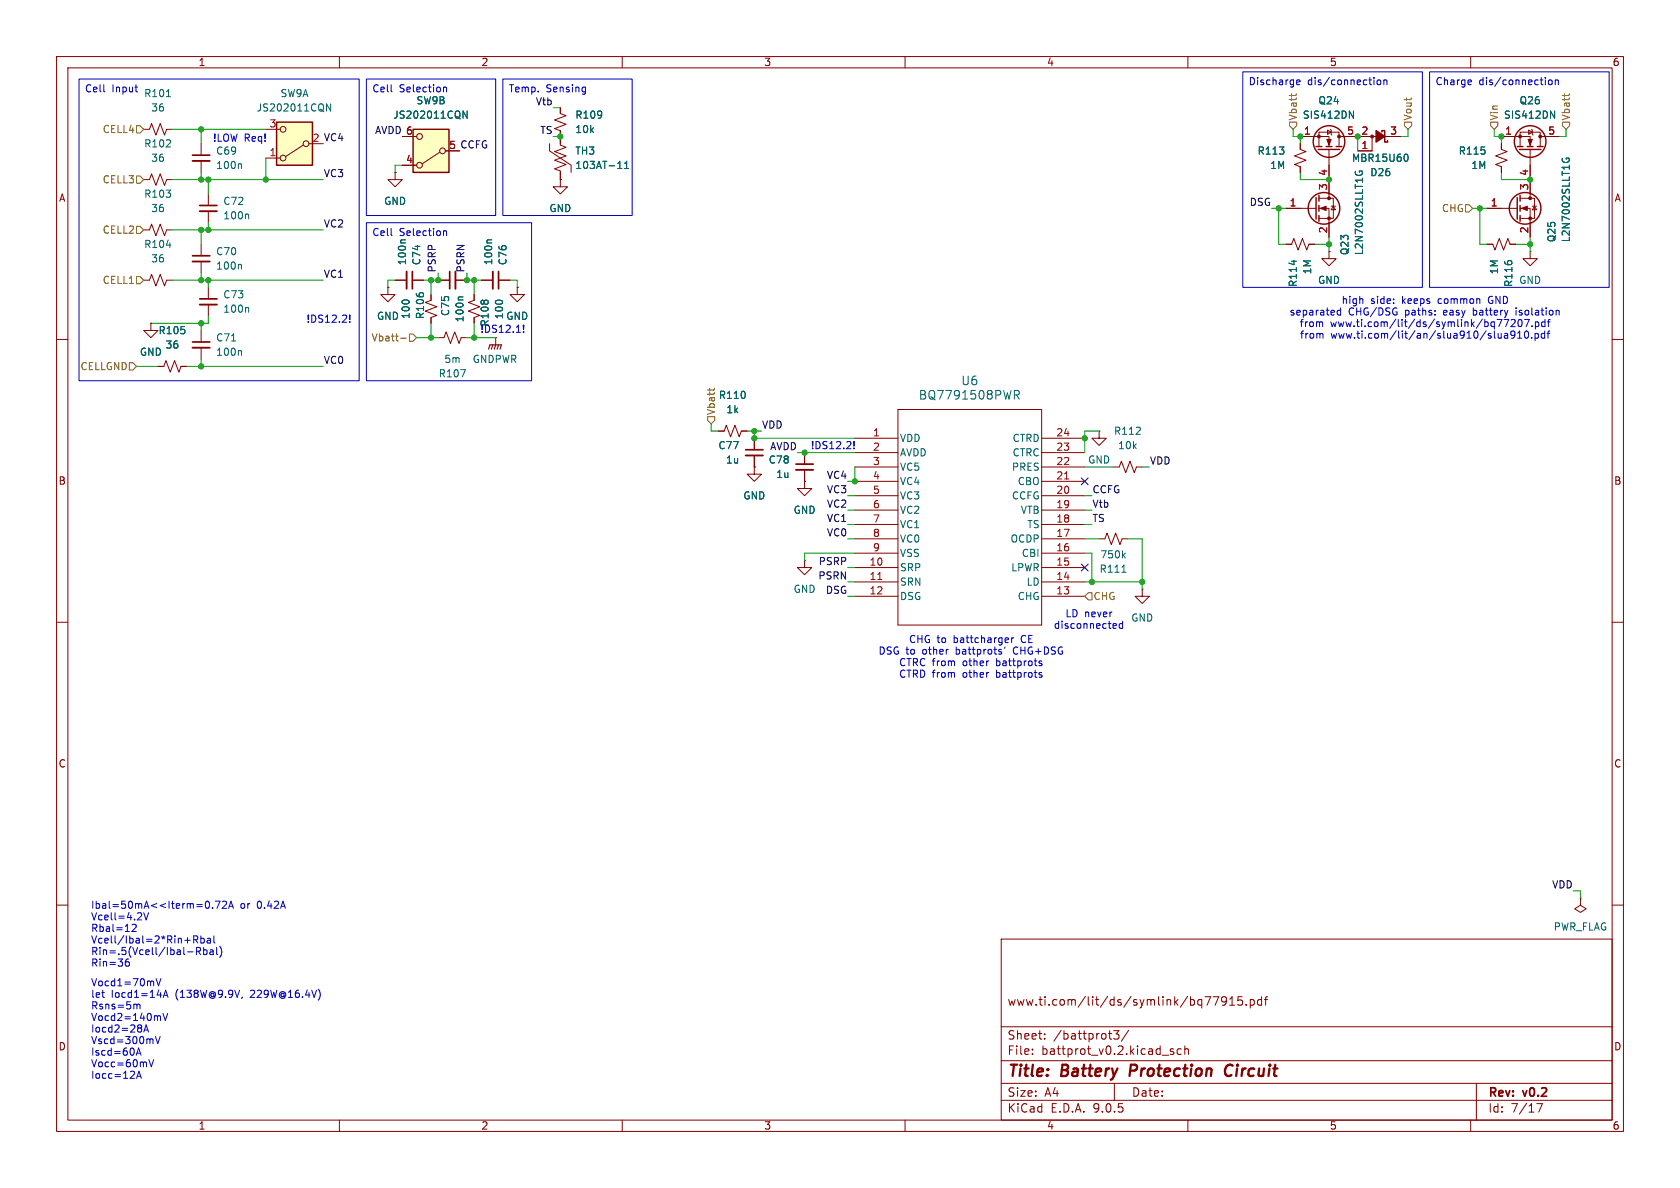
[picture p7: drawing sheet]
<svg xmlns="http://www.w3.org/2000/svg" width="297mm" height="210mm" viewBox="0 0 297 210" stroke-linecap="round" stroke-linejoin="round" font-family="sans-serif">
<g fill="none" stroke="#840000" stroke-width=".18">
<path d="M10 10h277v190h-277zM12 12h273v186h-273zM60 10v2M110 10v2M160 10v2M210 10v2M260 10v2M10 60h2M285 60h2M10 110h2M285 110h2M10 160h2"/>
<path d="M177 166h108v32h-108zM213 176.2h1l-.6 1.5M214.5 176.2h1l-.7 1.5M216.8 176.8l-.3 .3h-.3l-.2-.3 .1-.5 .4-.1 .2 .1a.99 .99 0 0 1-.3 1.4h-.3M217.4 177.7h.8M217.4 176.6l.4-.4v1.5M219.6 176.2h-.7l-.1 .7 .2-.1h.5l.2 .3-.1 .5-.2 .1-.6-.1M220.3 177.6v.1M221 176.8l.5-.1 .2 .3v.4l-.1 .2h-.6M221 176.7v1.5M223 176.8l-.4-.1-.3 .3v.4l.2 .2h.5M223 176.2v1.5"/>
<path d="M223.5 176.7h.6M224.1 176.2l-.4 .2v1.3M285 160h2M60 198v2M110 198v2M160 198v2M177 194.5h108M177 191.5h108M177 187.5h108M177 181.5h108M182.5 186.3v.1M182.5 185.5v.1"/>
<path d="M184.7 183.6v.1M184.7 182.8v.1M196 182.7h.5M196.4 183.7h.1M196.9 182.2h.9l-.5 .6 .4 .1v.7l-.2 .1h-.4l-.2-.1M197 191.5v3M199.5 182.1l-1.3 2M207.5 185.5l-.4-.1-.2 .2 .1 .2 .5 .2v.3h-.6M208.8 185.5l-.4-.1-.3 .3v.4l.1 .2h.6M209.5 185.5l.2-.1 .3 .1 .1 .9M209.5 184.9v1.5M210 198v2"/>
<path d="M260 198v2M261 191.5v6.5M271.7 195.1h1l-.7 1.5"/>
</g>
<path d="M199.9 188.2l-.2 2M217.6 188.2a1.13 1.13 0 0 0-1 .7 1.13 1.13 0 0 0 .2 1.2l.3 .1 .5-.1" fill="none" stroke="#840000" stroke-width=".4"/>
<path d="M73 22.9h6.4v7.6h-6.4z" fill="#ffffc2"/>
<g fill="none" stroke="#840000" stroke-width=".18">
<path d="M99.1 19.1v1l1 .3-2.1 .8 2.1 .8-2.1 .7 1.1 .4v2.6l1 .3-2.1 .8 2.1 .8-2.1 .7 2.1 .8-2.1 .7 1.1 .4v1.6M25.4 22.9h1l.4-1.1 .8 2.1 .7-2.1 .8 2.1 .4-1h1M25.4 31.8h1l.4-1.1 .8 2.1 .7-2.1 .8 2.1 .4-1h1M35.6 25.4v2M35.6 28.4v2.1M36.8 34.3v2M36.8 37.3v2.1M69.8 30.5v1.3h1.3l-1.3 1.2-1.2-1.2h1.2M69.8 30.5h.1M71.1 29.2h2.6M71.1 24.1h2.6M77.7 26.9l-3.1 2.1"/>
<path d="M78.7 26.7h2.6M97.2 25.4v1.3l3.8 2.5v1.3M99.1 31.8v1.2h1.2l-1.2 1.3-1.3-1.3h1.3M99.1 31.8h.1M227.3 36.8h5.4M233.2 35.1h2.5v3.5h-2.5M233.2 36.8h1.7v5.1M234.9 31.8v3.3M235.3 36.4h.8M235.7 36.4l.4 .7h-.8zM262.9 36.8h5.3M265.4 25.4v1l1 .4-2 .8 2 .7-2 .8 1 .4v1"/>
<path d="M268.7 35.1h2.6v3.5h-2.6M268.7 36.8h1.8v5.1M270.5 31.8v3.3M270.9 36.4h.8M271.3 36.4l.4 .7h-.8zM25.4 40.6h1l.4-1 .8 2.1 .7-2.1 .8 2.1 .4-1.1h1M25.4 49.5h1l.4-1 .8 2 .7-2 .8 2 .4-1h1M26.7 57.2v1.2h1.2l-1.2 1.3-1.3-1.3h1.3M26.7 57.2h.1M35.6 43.2v2M35.6 46.2v2.1M35.6 58.4v2.1"/>
<path d="M36.8 50.8v2M36.8 53.8v2.1M77.5 59.7h1l.4-1 .7 2 .8-2 .8 2 .3-1h1M85.1 49.5h2M87.6 59.7h.1M87.6 59.7v1.3M88.1 49.5h2.1M227.3 43.2h1l.4-1 .8 2 .8-2 .7 2 .4-1h1M234.9 44.5v1.2h1.3l-1.3 1.3-1.2-1.3h1.2M234.9 44.5h.1M262.9 43.2h1l.4 1 .7-2 .8 2 .8-2 .4 1h1M270.5 44.5v1.2h-1.3l1.3 1.3 1.3-1.3h-1.3"/>
<path d="M270.5 44.5h.1M27.9 64.8h1.1l.3-1 .8 2 .8-2 .7 2 .4-1h1M35.6 61.5v2M127 76.2h1l.4-1 .8 2 .7-2 .8 2 .4-1h1M151.1 77.5h7.6M158.7 72.4h25.4v38.1h-25.4zM184.1 77.5h7.7M142.2 85.1v1.3h1.3l-1.3 1.2-1.2-1.2h1.2M142.2 85.1h.1M151.1 80h7.6M151.1 82.6h7.6M151.1 85.1h7.6"/>
<path d="M151.1 87.6h7.6M151.1 90.2h7.6M151.1 92.7h7.6M151.1 95.3h7.6M151.1 97.8h7.6M184.1 80h7.7M184.1 82.6h7.7M184.1 85.1h7.7M184.1 87.6h7.7M184.1 90.2h7.7M184.1 92.7h7.7M184.1 95.3h7.7"/>
<path d="M184.1 97.8h7.7M151.1 100.3h7.6M151.1 102.9h7.6M151.1 105.4h7.6M184.1 100.3h7.7M184.1 102.9h7.7M184.1 105.4h7.7"/>
<circle cx="74.2" cy="29.2" r=".51"/>
<circle cx="74.2" cy="24.1" r=".51"/>
<circle cx="78.2" cy="26.7" r=".51"/>
</g>
<g fill="none" stroke="#840000" stroke-width=".25">
<path d="M73 22.9h6.4v7.6h-6.4zM232.7 34.9v3.8M233.2 34.5v1.1M233.2 36.3v1M233.2 38.1v1M268.2 34.9v3.8M268.7 34.5v1.1M268.7 36.3v1M268.7 38.1v1"/>
<circle cx="234.1" cy="36.8" r="2.79"/>
<circle cx="269.6" cy="36.8" r="2.79"/>
</g>
<g fill="none" stroke="#006464" stroke-width=".18">
<path d="M29.4 17.1h.7M82.6 19.6v1.3l-.7-1.3v1.3M42.5 28.9l.2 .2v.7M43.8 37.8l.2 .2v.7M109.2 29.8h.7M110.4 29.8h.7M110.4 28.9l.4-.4v1.3M239.7 30.3v.5l.2 .1M240.3 30.5v-.3l.5 .1v.5l-.2 .1M276.2 28v.5l.3 .2M276.9 28.2v-.3l.5 .1v.5l-.3 .2M29.4 43.3h.8"/>
<path d="M42.5 46.7l.2 .2v.7M43.8 54.3l.2 .2v.7M86.9 42.4h-.6l-.2 .2M228.8 46v.8M40.9 60.3h.8M42.5 62l.2 .2v.6M81.4 65.3h.9l-.6 1.3M179.3 69.8l.7-.1 .2-.2-.1-.3-.2-.2h-.6v1.5M179.7 69.8l.5 .7"/>
</g>
<path d="M86.4 61.7l.2-.7h2l-.2 .7M87.1 61l-.2 .7M87.6 61l-.2 .7M88.1 61l-.2 .7" fill="none" stroke="#840000" stroke-width=".2"/>
<g fill="#840000" stroke="#840000" stroke-width=".18">
<path d="M269 36.8l1-.4v.8z"/>
<path d="M233.4 36.8l1-.4v.8z"/>
<circle cx="270.5" cy="35.1" r=".25"/>
<circle cx="270.5" cy="38.6" r=".25"/>
<circle cx="234.9" cy="35.1" r=".25"/>
<circle cx="234.9" cy="38.6" r=".25"/>
</g>
<path d="M34 27.4h3.1M35.3 36.3h3.1M34 45.2h3.1M35.3 52.8h3.1M88.1 48v3.1M34 60.5h3.1" fill="none" stroke="#840000" stroke-width=".3"/>
<path d="M34 28.4h3.1M35.3 37.3h3.1M34 46.2h3.1M35.3 53.8h3.1M87.1 48v3.1M34 61.5h3.1" fill="none" stroke="#840000" stroke-width=".33"/>
<path d="M188.2 84.7h.7M155.2 102.5h.7" fill="none" stroke="#a90000" stroke-width=".18"/>
<path d="M48.9 21.6h6.3v7.6h-6.3z" fill="#ffffc2"/>
<g fill="none" stroke="#840000" stroke-width=".18">
<path d="M99.1 19.1v1M47 27.9h2.5M47 22.9h2.5M53.6 25.7l-3.1 2M69.8 30.5h.1M71.1 24.1h2.6M71.1 29.2h2.6M78.7 26.7h2.6M99.1 31.8h.1M99.1 23.1v2.3M99.1 30.5v1.3M227.3 36.8h2.6"/>
<path d="M229.9 25.4v1l1 .4-2 .8 2 .7-2 .8 1 .4v1M229.9 24.1h5v1.8M233.2 25.9v-2.5h3.5v2.5M234.7 23l.6 .4-.6 .3zM234.9 26.4v7.9M234.9 39.4v2.5M235.2 22.9l.1 .1v.7l.2 .2M236.7 24.1h5.9M247.6 24.1h-5v2.6h-2.6M262.9 36.8h2.5M265.4 24.1h5.1v1.8M265.4 25.4v1"/>
<path d="M265.4 29.5v1M268.7 25.9v-2.5h3.6v2.5M270.3 23l.6 .4-.6 .3zM270.5 26.4v7.9M270.5 39.4v2.5M270.8 22.9l.1 .1v.7l.1 .2M272.3 24.1h3.3M26.7 57.2h.1M68.6 50.8v1.3h1.2l-1.2 1.2-1.3-1.2h1.3M68.6 50.8h.1M69.8 49.5h2.1M72.9 49.5h2"/>
<path d="M76.2 52.1v1l-1 .4 2 .7-2 .8 2 .8-1 .3v1.1M77.5 49.5h2M80.5 49.5h2M83.8 52.1v1l-1 .4 2 .7-2 .8 2 .8-1 .3v1.1M85.1 49.5h2M88.1 49.5h2.1M91.4 50.8v1.3h1.3l-1.3 1.2-1.2-1.2h1.2M91.4 50.8h.1M227.3 43.2h1M231.4 43.2h1M234.9 44.5h.1M262.9 43.2h1"/>
<path d="M267 43.2h1M27.9 64.8h1.1M32 64.8h1M127 76.2h1M131.1 76.2h1M133.3 77.5v2M194.3 76.2v1.3h1.3l-1.3 1.2-1.3-1.2h1.3M194.3 76.2h.1M133.3 82.6v1.2h1.3l-1.3 1.3-1.2-1.3h1.2M133.3 82.6h.1M133.3 80.5v2.1M142.2 99.1v1.2h1.3l-1.3 1.3-1.2-1.3h1.2"/>
<path d="M142.2 99.1h.1M142.2 85.1h.1M142.2 80v2M142.2 83.1v2M194.3 95.3h1l.4-1.1 .8 2.1 .7-2.1 .8 2.1 .4-1h1M196.8 82.6h1.1l.3-1.1 .8 2.1 .8-2.1 .7 2.1 .4-1h1M201.9 104.1v1.3h1.3l-1.3 1.3-1.2-1.3h1.2M201.9 104.1h.1M279.4 158.8v1.2l1 .7-1 .6-1-.6 1-.7M279.4 158.8h.1"/>
<circle cx="50" cy="27.9" r=".51"/>
<circle cx="50" cy="22.9" r=".51"/>
<circle cx="54.1" cy="25.4" r=".51"/>
</g>
<g fill="none" stroke="#840000" stroke-width=".25">
<path d="M48.9 21.6h6.3v7.6h-6.3zM232.7 25.9h1M233 26.4h3.9M234.4 25.9h1.1M236.2 25.9h1M244.3 23.3v-.2h.5v2h.5v-.2M268.2 25.9h1M268.6 26.4h3.8M270 25.9h1M271.8 25.9h1"/>
<circle cx="234.9" cy="25" r="2.79"/>
<circle cx="270.5" cy="25" r="2.79"/>
</g>
<g fill="none" stroke="#006464" stroke-width=".18">
<path d="M58.4 18.4v1.2l-.7-1.2v1.2M82.6 19.6v1.3l-.7-1.3v1.3M238.5 19.6l.8 1.3v-1.3M274.1 19.6l.7 1.3v-1.3M109.2 29.8h.7M110.4 29.8h.7M110.4 28.9l.4-.4v1.3M239.7 30.3v.5l.2 .1M240.3 30.5v-.3l.5 .1v.5l-.2 .1M248.5 27.2a.68 .68 0 0 1 .4 .7 .68 .68 0 0 1-.4 .6M276.2 28v.5l.3 .2M276.9 28.2v-.3l.5 .1v.5l-.3 .2"/>
<path d="M81.9 52.5h-.7l-.2 .2M86.9 42.4h-.6l-.2 .2M228.8 46v.8M198.6 98.1l.3 .5M198.9 97.8l-.4 .5M198.3 101.2h.8"/>
</g>
<path d="M72.9 48v3.1M79.5 48v3.1M131.8 79.5h3.1M140.7 82h3.1" fill="none" stroke="#840000" stroke-width=".3"/>
<path d="M71.9 48v3.1M80.5 48v3.1M131.8 80.5h3.1M140.7 83.1h3.1" fill="none" stroke="#840000" stroke-width=".33"/>
<g fill="#840000" stroke="#840000" stroke-width=".18">
<path d="M270.1 24.6h.8l-.4 1.1z"/>
<path d="M234.6 24.6h.7l-.4 1.1z"/>
<circle cx="272.3" cy="24.1" r=".25"/>
<circle cx="268.7" cy="24.1" r=".25"/>
<circle cx="236.7" cy="24.1" r=".25"/>
<circle cx="233.2" cy="24.1" r=".25"/>
<circle cx="242.6" cy="24.1" r=".25"/>
</g>
<path d="M243.3 23.1l1.5 1-1.5 1z" fill="#840000" stroke="#840000" stroke-width=".25"/>
<g fill="none" stroke="#725600" stroke-width=".18">
<path d="M228.3 16.6v.5M229.2 16.6v.1M276.6 16.6v.5M277.4 16.6v.1M24.1 22.2h.7l.6 .7-.6 .6h-.7zM24.1 31.1h.7l.6 .7-.6 .6h-.7zM228 21.6h1.2v.6l-.6 .7-.6-.7zM248.3 21.6h1.3v.6l-.7 .7-.6-.7zM259.1 36.2h.6l.6 .6-.6 .7h-.6zM263.5 21.6h1.3v.6l-.6 .7-.7-.7zM276.2 21.6h1.3v.6l-.6 .7-.7-.7zM24.1 48.9h.7l.6 .6-.6 .7h-.7z"/>
<path d="M24.1 40h.7l.6 .6-.6 .7h-.7zM70.8 59.8h1M72.4 59.1h.6l.7 .6-.7 .6h-.6zM22.9 64.1h.6l.6 .7-.6 .6h-.6zM125.1 73.7h1.3v.6l-.7 .6-.6-.6zM125.5 68.7v.4M126.3 68.7v.1M192.4 104.8h.6v1.2h-.6l-.6-.6z"/>
</g>
<g fill="none" stroke="#009600" stroke-width=".18">
<path d="M97.8 19.1h1.3M30.5 31.8h26.6M30.5 22.9h16.5M35.6 22.9v2.5M35.6 30.5v1.3M36.8 31.8v2.5M36.8 39.4v1.2M47 27.9v3.9M71.1 29.2h-1.3v1.3M97.8 24.1h1.3M224.8 36.8h2.5M226.1 36.8v6.4h1.2"/>
<path d="M228.6 22.9v1.2h1.3v1.3M229.9 30.5v1.3h5M240 24.1v2.6M248.9 22.9v1.2h-1.3M260.3 36.8h2.6M261.6 36.8v6.4h1.3M264.2 22.9v1.2h1.2v1.3M265.4 30.5v1.3h5.1M276.9 22.9v1.2h-1.3M30.5 49.5h26.6M30.5 40.6h26.6M35.6 40.6v2.6"/>
<path d="M35.6 48.3v1.2M35.6 57.2v1.2M36.8 49.5v1.3M36.8 55.9v1.3h-10.1M69.8 49.5h-1.2v1.3M73.7 59.7h3.8M76.2 49.5v2.6M76.2 57.2v2.5M77.5 48.3v1.2h-2.6M82.5 48.3v1.2h2.6M82.5 59.7h5.1M83.8 49.5v2.6"/>
<path d="M83.8 57.2v2.5M90.2 49.5h1.2v1.3M232.4 43.2h2.5M234.9 41.9v2.6M268 43.2h2.5M270.5 41.9v2.6M24.1 64.8h3.8M33 64.8h24.1M35.6 63.5v1.3M125.7 74.9v1.3h1.3M132.1 76.2h2.5M133.3 76.2v1.3h17.8"/>
<path d="M194.3 76.2h-2.5v3.8M141 80h10.1M149.9 95.3h1.2M149.9 90.2h1.2M149.9 87.6h1.2M149.9 92.7h1.2M151.1 82.6v2.5h-1.2M151.1 97.8h-8.9v1.3M191.8 95.3h2.5M191.8 90.2h1.2M191.8 87.6h1.2M191.8 97.8h1.2v5.1"/>
<path d="M191.8 92.7h1.2M191.8 82.6h5M199.4 95.3h2.5v8.8M201.9 82.6h1.3M149.9 102.9h1.2M149.9 100.3h1.2M149.9 105.4h1.2M191.8 102.9h10.1M278.1 157.5h1.3v1.3"/>
</g>
<path d="M191.2 99.7l1.2 1.2M191.2 84.5l1.2 1.2M192.4 99.7l-1.2 1.2M192.4 84.5l-1.2 1.2" fill="none" stroke="#000084" stroke-width=".18"/>
<g fill="none" stroke="#0000c2" stroke-width=".18">
<path d="M14 14h49.5v53.3h-49.5zM18.4 16.2h.1M23.9 15.4h.4M24.2 16.2h.1M64.8 14h22.8v24.1h-22.8zM69.2 16.2h.1M78.4 15.5l.2-.1 .3 .1v.7M78.4 15.4v.8M88.9 14h22.9v24.1h-22.9zM103.4 15.4l.1 .1M103.5 15.4v1l-.1 .2M103.5 16.2h-.1"/>
<path d="M219.7 12.7h31.8v38.1h-31.8zM229.2 14.6l.6-.2v-.2l-.4-.1-.2 .2 .1 .6h.5M242.9 13.7v.1M243.5 14.2l.2-.1 .3 .1 .1 .5-.1 .2-.3 .1-.2-.1zM244.7 14.2l.1-.1 .3 .1 .1 .8M244.7 14.1v.9M252.7 12.7h31.8v38.1h-31.8zM260 14.1l.1 .3-.6 .2M260.1 14.9l-.1 .1M273.2 13.7v.1M273.8 14.2l.2-.1 .3 .1 .1 .5-.1 .2-.3 .1-.2-.1zM274.9 14.2l.2-.1 .3 .1 .1 .8"/>
<path d="M274.9 14.1v.9M64.8 39.4h29.2v27.9h-29.2zM61.8 56.9v.1M61.8 55.7v.8M69.2 41.6h.1M78.4 40.8v.8M78.4 40.9l.2-.1 .3 .1v.7M92.6 58.6v.1M92.6 57.5v.8M233.7 58.9l.2 .2v.7M233.8 57v.7M236.6 54.8l-.2 .3v.4l.2 .2 .4-.1"/>
<path d="M237 54.4v1.3M240.9 52.9v.8M266 59h.5v.8M266.5 59.2l-.4 .1-.2 .2 .2 .3 .4-.1M266.7 56.5l-.5 1.2M267.1 56.6l.5-.1 .3 .3-.8 .9h.8M267.8 59.1l-.2 .2-.4-.1-.1-.1 .1-.5 .4-.1 .2 .1a.84 .84 0 0 1-.4 1.2h-.2M268 54.8v.9M268 54.4v.1M268.3 59.8h.7M268.3 58.9l.4-.4v1.3M268.5 56.6a.69 .69 0 0 0 .3 1.1l.2-.1 .1-.3-.1-.7"/>
<path d="M269.6 58.6l.2-.1a.68 .68 0 0 1 .4 .6 .68 .68 0 0 1-.4 .7l-.2-.1-.1-.4zM270.4 56.5l-.6 1.2M270.8 59.7v.1M270.8 57.6v.1M271.4 59l.3-.1 .3 .3-.1 .5h-.5M271.4 58.9v1.3M271.4 57l.4-.1 .2 .2-.1 .6h-.5M271.4 56.9v1.3M273.1 59l-.4-.1-.2 .3 .1 .5h.5M273.1 58.5v1.3M273.1 57l-.3-.1-.3 .2 .2 .6h.4M273.1 56.5v1.2"/>
<path d="M273.5 58.9h.5M273.6 56.9h.4M273.8 56.5l-.1 1.2M274 58.5l-.3 .2v1.1M275.6 54.9v.8M151 79.2v.1M151 78.1v.7M176.9 115.2l.2 .2-.2 .2M178.2 112.8l.1 .3-.6 .1M178.8 112.7v.9M179.2 112.7l-.4 .3M183.7 117.2l.5 .2v.2l-.4 .1"/>
<path d="M183.7 119.2l.5 .3v.2h-.4M183.7 116.9h.5M183.7 118.9h.5M196.9 110.2l.4 .1 .1 .2-.6 .2M197.3 111l-.4 .1M198.5 110.3l-.4-.1-.2 .3 .1 .5h.5M198.5 109.8v1.3M36.8 159.4l.2 .4-.2 .7M38.1 159.3h.8l-.5 1.3M39.3 159.4l.5-.1 .3 .4-.8 .9h.8M18 175.5h.5M18.3 176.3h.2"/>
<path d="M22.2 169.8l-.1 .3M22.4 170l-.3 .3M22.6 170l.3 .3-.1 .4-.4 .1-.3-.2M24 163.5v.4l-.7 .8h.8M24 177.5l.2 .2M24.2 177.7v.7M24.2 177.7l.2-.2 .3 .1 .1 .8M25.4 161.3l.4 1.3 .5-1.3M27.6 173l.4 1.3 .4-1.3M28.2 179.6l.2 .1v.7M28.8 179.1l.4 1.3 .4-1.3M28.9 176.3l.4-1.3 .4 1.3"/>
<path d="M29 176h.6M34.2 166.1l.6-.1 .2-.1-.1-.3-.7-.2v1.3M34.5 166.1l.5 .6M34.7 168.1h.6l.2-.2-.1-.3-.7-.1v1.3M35 168.1l.5 .7M35.5 165.4v1.3M35.5 165.9h.4l.2 .2-.1 .5h-.5M36 168l.4-.1 .2 .2-.1 .6h-.5M36 167.5v1.3M36.7 165.9h.4l.1 .8M37.1 168h.5l.1 .8M37.2 166.2h-.4l-.2 .2 .2 .3 .4-.1"/>
<path d="M37.6 160.5v.1M37.7 168.2l-.4 .1-.2 .1 .2 .4 .4-.1M37.8 165.4v1.1l.2 .2M38.3 167.5v1.1l.2 .2M38.8 167.3a1.46 1.46 0 0 1 0 1.9M40.4 160.6l.4-1.3 .5 1.3M40.5 160.2h.6M42.8 176.3l-.1 .2M24.1 186.5l.4-1.2 .4 1.2M24.1 190.6l.5-1.2 .4 1.2M24.2 186.2h.6M24.3 190.3h.6"/>
<path d="M25.4 182.4l.4-1.2 .5 1.2M25.5 182.1h.6M26.3 187.3l.4 1.3 .5-1.3M27.5 183.2l.4 1.3 .4-1.3"/>
</g>
<g fill="#009600" stroke="#009600" stroke-width=".18">
<circle cx="35.6" cy="64.8" r=".46"/>
<circle cx="36.8" cy="49.5" r=".46"/>
<circle cx="35.6" cy="57.2" r=".46"/>
<circle cx="99.1" cy="24.1" r=".46"/>
<circle cx="83.8" cy="49.5" r=".46"/>
<circle cx="82.5" cy="49.5" r=".46"/>
<circle cx="35.6" cy="40.6" r=".46"/>
<circle cx="36.8" cy="31.8" r=".46"/>
<circle cx="36.8" cy="40.6" r=".46"/>
<circle cx="35.6" cy="22.9" r=".46"/>
<circle cx="35.6" cy="31.8" r=".46"/>
<circle cx="35.6" cy="49.5" r=".46"/>
<circle cx="83.8" cy="59.7" r=".46"/>
<circle cx="76.2" cy="59.7" r=".46"/>
<circle cx="47" cy="31.8" r=".46"/>
<circle cx="76.2" cy="49.5" r=".46"/>
<circle cx="77.5" cy="49.5" r=".46"/>
<circle cx="193" cy="102.9" r=".46"/>
<circle cx="133.3" cy="77.5" r=".46"/>
<circle cx="133.3" cy="76.2" r=".46"/>
<circle cx="142.2" cy="80" r=".46"/>
<circle cx="151.1" cy="85.1" r=".46"/>
<circle cx="270.5" cy="43.2" r=".46"/>
<circle cx="226.1" cy="36.8" r=".46"/>
<circle cx="234.9" cy="43.2" r=".46"/>
<circle cx="229.9" cy="24.1" r=".46"/>
<circle cx="240" cy="24.1" r=".46"/>
<circle cx="191.8" cy="77.5" r=".46"/>
<circle cx="201.9" cy="102.9" r=".46"/>
<circle cx="265.4" cy="24.1" r=".46"/>
<circle cx="270.5" cy="31.8" r=".46"/>
<circle cx="234.9" cy="31.8" r=".46"/>
<circle cx="261.6" cy="36.8" r=".46"/>
</g>
<g font-size="2.8" fill="#840000">
<text x="178" y="190.9">Title:</text>
<text x="187.7" y="190.9">Battery</text>
<text x="200.6" y="190.9">Protection</text>
<text x="218.2" y="190.9">Circuit</text>
</g>
<g font-size="2.1" fill="#006464">
<text x="162.3" y="70.8">BQ7791508PWR</text>
<text x="169.8" y="68.3">U6</text>
</g>
<g font-size="2.1" fill="#840000">
<text x="178" y="178">www.ti.com/lit/ds/symlink/bq77915.pdf</text>
<text x="178" y="184">Sheet:</text>
<text x="186.2" y="184">/battprot3/</text>
<text x="178" y="186.7">File:</text>
<text x="184.1" y="186.7">battprot_v0.2.kicad_sch</text>
<text x="178" y="196.9">KiCad</text>
<text x="178" y="194.1">Size:</text>
<text x="184.7" y="194.1">A4</text>
<text x="185.7" y="196.9">E.D.A.</text>
<text x="193.3" y="196.9">9.0.5</text>
<text x="200" y="194.1">Date:</text>
<text x="263" y="194.3">Rev:</text>
<text x="263" y="196.9">Id:</text>
<text x="267.1" y="196.9">7/17</text>
<text x="269.4" y="194.3">v0.2</text>
</g>
<g font-size="1.8" fill="#840000">
<text x="35" y="11.9">1</text>
<text x="85" y="11.9">2</text>
<text x="135" y="11.9">3</text>
<text x="185" y="11.9">4</text>
<text x="235" y="11.9">5</text>
<text x="285" y="11.9">6</text>
<text x="10.3" y="35.9">A</text>
<text x="285.3" y="35.9">A</text>
<text x="10.3" y="85.9">B</text>
<text x="285.3" y="85.9">B</text>
<text x="10.3" y="135.9">C</text>
<text x="285.3" y="135.9">C</text>
<text x="10.3" y="185.9">D</text>
<text x="285.3" y="185.9">D</text>
<text x="35" y="199.9">1</text>
<text x="85" y="199.9">2</text>
<text x="135" y="199.9">3</text>
<text x="185" y="199.9">4</text>
<text x="235" y="199.9">5</text>
<text x="285" y="199.9">6</text>
</g>
<g font-size="1.8" fill="#0000c2">
<text x="14.9" y="16.6">Cell</text>
<text x="19.8" y="16.6">Input</text>
<text x="65.7" y="16.6">Cell</text>
<text x="70.6" y="16.6">Selection</text>
<text x="89.9" y="16.6">Temp.</text>
<text x="96.5" y="16.6">Sensing</text>
<text x="220.7" y="15.4">Discharge</text>
<text x="231.1" y="15.4">dis/connection</text>
<text x="253.7" y="15.4">Charge</text>
<text x="261.4" y="15.4">dis/connection</text>
<text x="37.6" y="25.3">!LOW Req!</text>
<text x="65.7" y="42">Cell</text>
<text x="237.1" y="53.9">high</text>
<text x="242.3" y="53.9">side:</text>
<text x="247.9" y="53.9">keeps</text>
<text x="254.5" y="53.9">common</text>
<text x="263.6" y="53.9">GND</text>
<text x="54.1" y="57.3">!DS12.2!</text>
<text x="84.8" y="59">!DS12.1!</text>
<text x="227.9" y="56">separated</text>
<text x="229.7" y="58">from</text>
<text x="235.2" y="58">www.ti.com/lit/ds/symlink/bq77207.pdf</text>
<text x="238.4" y="56">CHG/DSG</text>
<text x="248.5" y="56">paths:</text>
<text x="255.5" y="56">easy</text>
<text x="260.9" y="56">battery</text>
<text x="268.6" y="56">isolation</text>
<text x="229.7" y="60.1">from</text>
<text x="235.3" y="60.1">www.ti.com/lit/an/slua910/slua910.pdf</text>
<text x="143.3" y="79.6">!DS12.2!</text>
<text x="160.6" y="113.9">CHG to</text>
<text x="168.7" y="113.9">battcharger</text>
<text x="180.8" y="113.9">CE</text>
<text x="186.2" y="111.4">disconnected</text>
<text x="188.3" y="109.3">LD never</text>
<text x="155.2" y="115.9">DSG to</text>
<text x="158.8" y="118">CTRC from</text>
<text x="163.2" y="115.9">other</text>
<text x="169.2" y="115.9">battprots'</text>
<text x="170.3" y="118">other</text>
<text x="176.4" y="118">battprots</text>
<text x="179.6" y="115.9">CHG+DSG</text>
<text x="158.8" y="120">CTRD from</text>
<text x="170.3" y="120">other</text>
<text x="176.4" y="120">battprots</text>
<text x="16" y="160.9">Ibal=50mA&lt;&lt;Iterm=0.72A</text>
<text x="42.5" y="160.9">or</text>
<text x="45.6" y="160.9">0.42A</text>
<text x="16" y="162.9">Vcell=4.2V</text>
<text x="16" y="164.9">Rbal=12</text>
<text x="16" y="167">Vcell/Ibal=2*Rin+Rbal</text>
<text x="16" y="169">Rin=.5(Vcell/Ibal-Rbal)</text>
<text x="16" y="171.1">Rin=36</text>
<text x="16" y="174.6">Vocd1=70mV</text>
<text x="16" y="176.6">let</text>
<text x="16" y="178.6">Rsns=5m</text>
<text x="19.7" y="176.6">Iocd1=14A</text>
<text x="31.1" y="176.6">(138W@9.9V,</text>
<text x="44.6" y="176.6">229W@16.4V)</text>
<text x="16" y="180.7">Vocd2=140mV</text>
<text x="16" y="182.7">Iocd2=28A</text>
<text x="16" y="184.8">Vscd=300mV</text>
<text x="16" y="186.8">Iscd=60A</text>
<text x="16" y="188.9">Vocc=60mV</text>
<text x="16" y="190.9">Iocc=12A</text>
</g>
<g font-size="1.8" fill="#006464">
<text x="25.4" y="17.4">R101</text>
<text x="49.5" y="17.4">SW9A</text>
<text x="26.6" y="19.9">36</text>
<text x="45.3" y="19.9">JS202011CQN</text>
<text x="69.4" y="21.2">JS202011CQN</text>
<text x="73.5" y="18.6">SW9B</text>
<text x="101.6" y="21.2">R109</text>
<text x="101.6" y="23.7">10k</text>
<text x="230.2" y="21.2">SIS412DN</text>
<text x="233" y="18.6">Q24</text>
<text x="265.8" y="21.2">SIS412DN</text>
<text x="268.5" y="18.6">Q26</text>
<text x="25.4" y="26.3">R102</text>
<text x="26.6" y="28.8">36</text>
<text x="38.1" y="27.5">C69</text>
<text x="101.6" y="27.5">TH3</text>
<text x="222.2" y="27.5">R113</text>
<text x="238.9" y="28.8">MBR15U60</text>
<text x="257.8" y="27.5">R115</text>
<text x="25.4" y="35.2">R103</text>
<text x="38.1" y="30.1">100n</text>
<text x="101.6" y="30.1">103AT-11</text>
<text x="224.5" y="30.1">1M</text>
<text x="242.1" y="31.3">D26</text>
<text x="260" y="30.1">1M</text>
<text x="26.6" y="37.7">36</text>
<text x="39.4" y="39">100n</text>
<text x="39.4" y="36.4">C72</text>
<text x="67.8" y="36.4">GND</text>
<text x="97" y="37.7">GND</text>
<text x="25.4" y="44">R104</text>
<text x="26.6" y="46.6">36</text>
<text x="38.1" y="47.9">100n</text>
<text x="38.1" y="45.3">C70</text>
<text x="70.6" y="42">Selection</text>
<text x="72" y="47" transform="rotate(-90 72 47)">100n</text>
<text x="74.5" y="47" transform="rotate(-90 74.5 47)">C74</text>
<text x="87.2" y="47" transform="rotate(-90 87.2 47)">100n</text>
<text x="89.8" y="47" transform="rotate(-90 89.8 47)">C76</text>
<text x="238.6" y="45.2" transform="rotate(-90 238.6 45.2)">Q23</text>
<text x="241.1" y="45.2" transform="rotate(-90 241.1 45.2)">L2N7002SLLT1G</text>
<text x="275.2" y="42.9" transform="rotate(-90 275.2 42.9)">Q25</text>
<text x="277.7" y="42.9" transform="rotate(-90 277.7 42.9)">L2N7002SLLT1G</text>
<text x="39.4" y="52.9">C73</text>
<text x="229.5" y="50.8" transform="rotate(-90 229.5 50.8)">R114</text>
<text x="232" y="48.6" transform="rotate(-90 232 48.6)">1M</text>
<text x="232.9" y="50.4">GND</text>
<text x="265" y="48.6" transform="rotate(-90 265 48.6)">1M</text>
<text x="267.6" y="50.8" transform="rotate(-90 267.6 50.8)">R116</text>
<text x="268.5" y="50.4">GND</text>
<text x="27.9" y="59.3">R105</text>
<text x="39.4" y="55.5">100n</text>
<text x="66.5" y="56.7">GND</text>
<text x="72.6" y="56.5" transform="rotate(-90 72.6 56.5)">100</text>
<text x="75.2" y="56.5" transform="rotate(-90 75.2 56.5)">R106</text>
<text x="79.6" y="56" transform="rotate(-90 79.6 56)">C75</text>
<text x="82.1" y="57.1" transform="rotate(-90 82.1 57.1)">100n</text>
<text x="86.6" y="57.8" transform="rotate(-90 86.6 57.8)">R108</text>
<text x="89.1" y="56.5" transform="rotate(-90 89.1 56.5)">100</text>
<text x="89.4" y="56.7">GND</text>
<text x="24.6" y="63.1">GND</text>
<text x="29.2" y="61.8">36</text>
<text x="38.1" y="63.1">100n</text>
<text x="38.1" y="60.6">C71</text>
<text x="78.5" y="64.4">5m</text>
<text x="83.5" y="64.4">GNDPWR</text>
<text x="77.5" y="66.9">R107</text>
<text x="127" y="70.7">R110</text>
<text x="128.3" y="73.3">1k</text>
<text x="196.8" y="77.1">R112</text>
<text x="126.9" y="79.6">C77</text>
<text x="128.2" y="82.1">1u</text>
<text x="135.8" y="82.1">C78</text>
<text x="159" y="78.3">VDD</text>
<text x="159" y="80.9">AVDD</text>
<text x="159" y="83.4">VC5</text>
<text x="178.8" y="83.4">PRES</text>
<text x="178.9" y="78.3">CTRD</text>
<text x="178.9" y="80.9">CTRC</text>
<text x="192.3" y="82.1">GND</text>
<text x="197.6" y="79.6">10k</text>
<text x="131.3" y="88.5">GND</text>
<text x="137.1" y="84.7">1u</text>
<text x="159" y="86">VC4</text>
<text x="159" y="88.5">VC3</text>
<text x="178.8" y="88.5">CCFG</text>
<text x="179.8" y="86">CBO</text>
<text x="140.2" y="91">GND</text>
<text x="159" y="91">VC2</text>
<text x="159" y="93.6">VC1</text>
<text x="180.4" y="91">VTB</text>
<text x="181.5" y="93.6">TS</text>
<text x="159" y="96.1">VC0</text>
<text x="159" y="98.7">VSS</text>
<text x="159" y="101.2">SRP</text>
<text x="178.6" y="96.1">OCDP</text>
<text x="178.7" y="101.2">LPWR</text>
<text x="180.5" y="98.7">CBI</text>
<text x="194.3" y="101.4">R111</text>
<text x="194.4" y="98.9">750k</text>
<text x="140.2" y="105">GND</text>
<text x="159" y="103.7">SRN</text>
<text x="159" y="106.3">DSG</text>
<text x="179.8" y="106.3">CHG</text>
<text x="181.4" y="103.7">LD</text>
<text x="199.9" y="110.1">GND</text>
<text x="274.6" y="164.7">PWR_FLAG</text>
</g>
<g font-size="1.8" fill="#725600">
<text x="18.1" y="23.7">CELL4</text>
<text x="229.5" y="21.4" transform="rotate(-90 229.5 21.4)">Vbatt</text>
<text x="249.8" y="21.4" transform="rotate(-90 249.8 21.4)">Vout</text>
<text x="265" y="21.4" transform="rotate(-90 265 21.4)">Vin</text>
<text x="277.7" y="21.4" transform="rotate(-90 277.7 21.4)">Vbatt</text>
<text x="18.1" y="32.6">CELL3</text>
<text x="18.1" y="41.5">CELL2</text>
<text x="254.8" y="37.7">CHG</text>
<text x="18.1" y="50.4">CELL1</text>
<text x="14.1" y="65.6">CELLGND</text>
<text x="65.6" y="60.6">Vbatt-</text>
<text x="126.6" y="73.5" transform="rotate(-90 126.6 73.5)">Vbatt</text>
<text x="193.2" y="106.3">CHG</text>
</g>
<g font-size="1.8" fill="#a90000">
<text x="47.6" y="22.6">3</text>
<text x="71.7" y="23.9">6</text>
<text x="230.4" y="23.9">1</text>
<text x="238.1" y="23.9">5</text>
<text x="240.6" y="23.9">2</text>
<text x="245.7" y="23.9">3</text>
<text x="266" y="23.9">1</text>
<text x="273.6" y="23.9">5</text>
<text x="47.6" y="27.7">1</text>
<text x="71.7" y="29">4</text>
<text x="79.3" y="26.4">5</text>
<text x="240.6" y="26.4">1</text>
<text x="234.7" y="33.7" transform="rotate(-90 234.7 33.7)">3</text>
<text x="234.7" y="31.2" transform="rotate(-90 234.7 31.2)">4</text>
<text x="270.3" y="33.7" transform="rotate(-90 270.3 33.7)">3</text>
<text x="270.3" y="31.2" transform="rotate(-90 270.3 31.2)">4</text>
<text x="227.9" y="36.6">1</text>
<text x="234.7" y="41.3" transform="rotate(-90 234.7 41.3)">2</text>
<text x="263.5" y="36.6">1</text>
<text x="270.3" y="41.3" transform="rotate(-90 270.3 41.3)">2</text>
<text x="154.2" y="77.2">1</text>
<text x="186.6" y="77.2">24</text>
<text x="154.2" y="79.8">2</text>
<text x="154.2" y="82.3">3</text>
<text x="186.6" y="79.8">23</text>
<text x="186.6" y="82.3">22</text>
<text x="154.2" y="84.8">4</text>
<text x="154.2" y="87.4">5</text>
<text x="154.2" y="89.9">6</text>
<text x="186.6" y="84.8">21</text>
<text x="186.6" y="87.4">20</text>
<text x="186.6" y="89.9">19</text>
<text x="154.2" y="92.5">7</text>
<text x="154.2" y="95">8</text>
<text x="186.6" y="92.5">18</text>
<text x="186.6" y="95">17</text>
<text x="153.6" y="100.1">10</text>
<text x="154.2" y="97.5">9</text>
<text x="186.6" y="97.5">16</text>
<text x="186.6" y="100.1">15</text>
<text x="153.6" y="102.6">11</text>
<text x="153.6" y="105.2">12</text>
<text x="186.6" y="102.6">14</text>
<text x="186.6" y="105.2">13</text>
</g>
<g font-size="1.8" fill="#0f0f0f">
<text x="66.2" y="23.8">AVDD 6</text>
<text x="94.6" y="18.7">Vtb</text>
<text x="95.4" y="23.8">TS</text>
<text x="55.2" y="25.1">2 VC4</text>
<text x="79.3" y="26.4">5 CCFG</text>
<text x="57.1" y="31.4">VC3</text>
<text x="57.1" y="40.3">VC2</text>
<text x="220.8" y="36.5">DSG</text>
<text x="57.1" y="49.2">VC1</text>
<text x="77.1" y="48.3" transform="rotate(-90 77.1 48.3)">PSRP</text>
<text x="82.2" y="48.3" transform="rotate(-90 82.2 48.3)">PSRN</text>
<text x="57.1" y="64.4">VC0</text>
<text x="134.6" y="75.9">VDD</text>
<text x="136" y="79.7">AVDD</text>
<text x="203.2" y="82.2">VDD</text>
<text x="146.1" y="84.7">VC4</text>
<text x="146.1" y="87.3">VC3</text>
<text x="146.1" y="89.8">VC2</text>
<text x="193" y="87.3">CCFG</text>
<text x="193" y="89.8">Vtb</text>
<text x="146.1" y="94.9">VC0</text>
<text x="146.1" y="92.4">VC1</text>
<text x="193" y="92.4">TS</text>
<text x="144.6" y="100">PSRP</text>
<text x="144.6" y="102.5">PSRN</text>
<text x="145.9" y="105.1">DSG</text>
<text x="274.3" y="157.1">VDD</text>
</g>
</svg>
